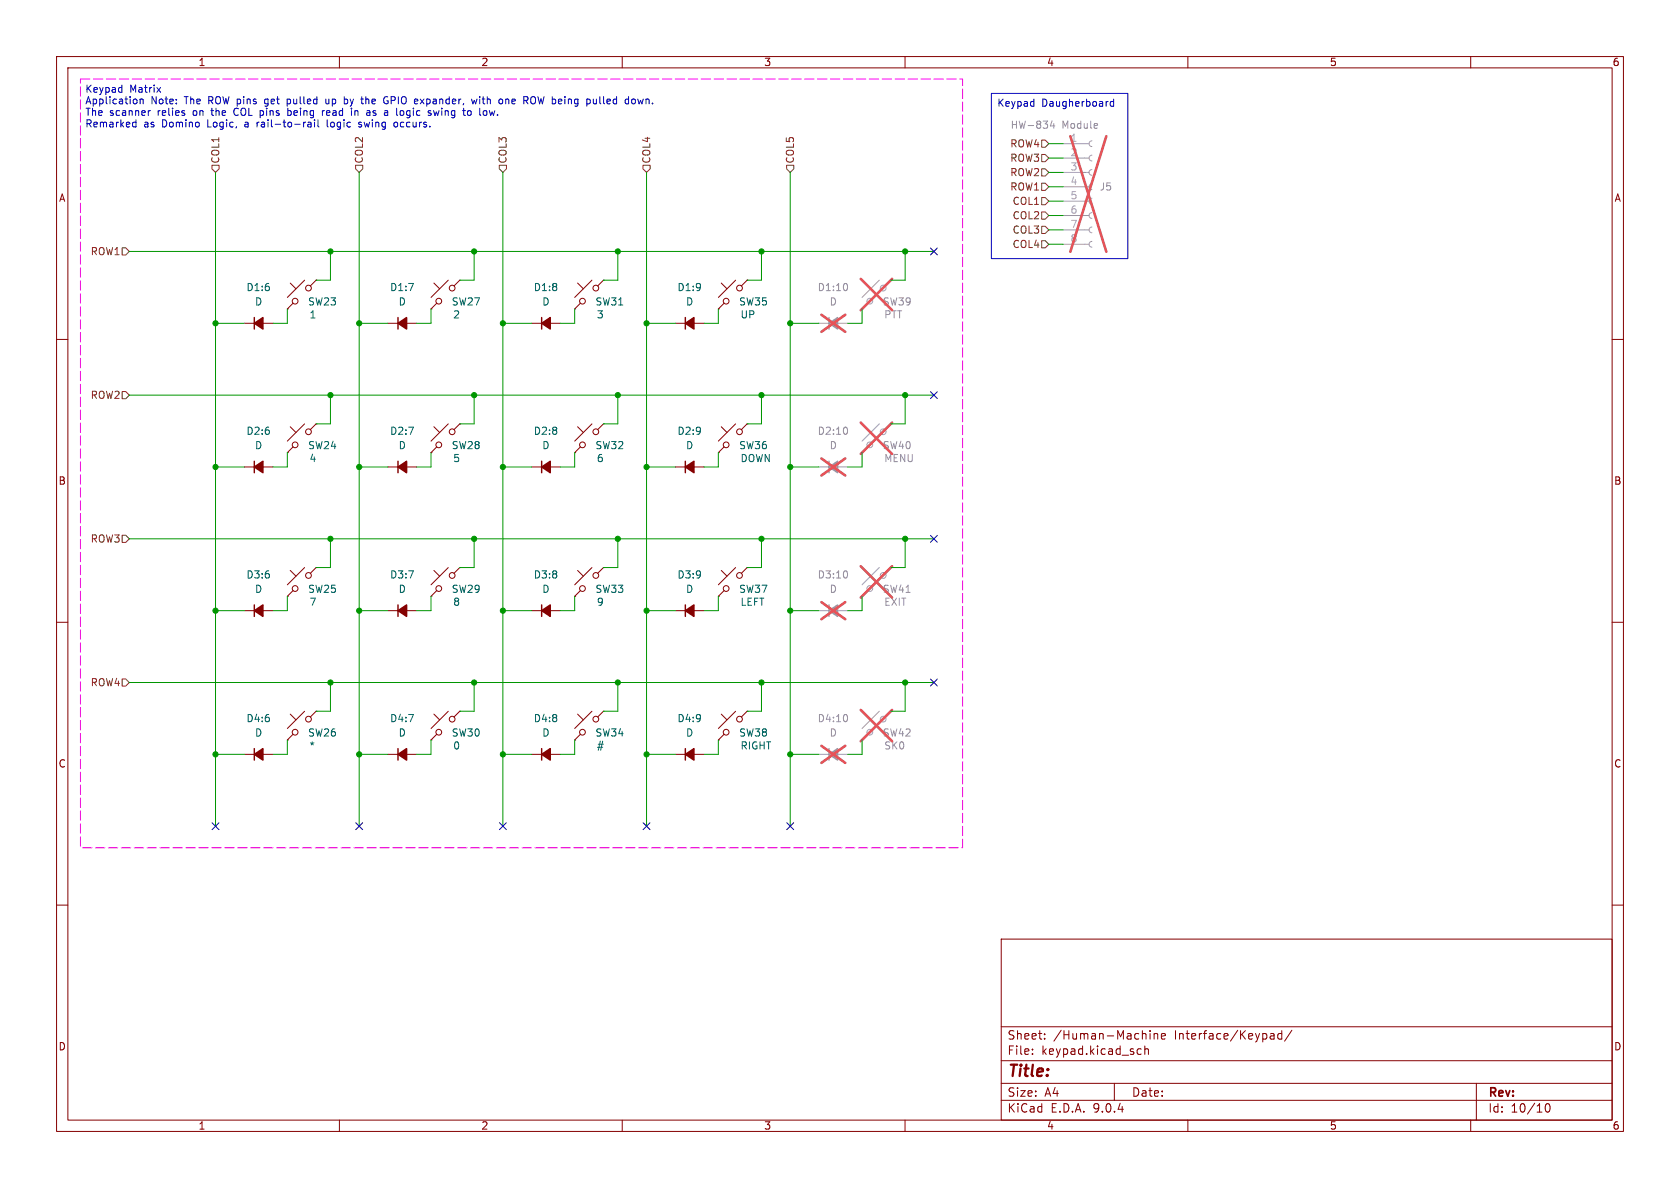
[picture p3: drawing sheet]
<svg xmlns="http://www.w3.org/2000/svg" width="297mm" height="210mm" viewBox="0 0 297 210" stroke-linecap="round" stroke-linejoin="round" font-family="sans-serif">
<g fill="none" stroke="#840000" stroke-width=".18">
<path d="M10 10h277v190h-277zM12 12h273v186h-273zM60 10v2M110 10v2M160 10v2M210 10v2M260 10v2M43.2 57.2h5.1M50.8 54.6h.1M51.3 50l1 1.1M51.8 53.6l-1 1M53.8 49.5l-3 3.1"/>
<path d="M55.9 49.5l-1 1M55.9 49.5h.1M68.6 57.2h5.1M76.2 54.6h.1M76.7 50l1 1.1M77.2 53.6l-1 1M79.2 49.5l-3 3.1M81.3 49.5l-1 1M81.3 49.5h.1M94 57.2h5.1M101.6 54.6h.1M102.1 50l1 1.1"/>
<path d="M102.6 53.6l-1 1M104.6 49.5l-3 3.1M106.7 49.5l-1 1M106.7 49.5h.1M119.4 57.2h5.1M127 54.6h.1M127.5 50l1 1.1M128 53.6l-1 1M130 49.5l-3 3.1M132.1 49.5l-1 1M132.1 49.5h.1M10 60h2"/>
<path d="M51.3 75.4l1 1.1M51.8 79l-1 1M53.8 74.9l-3 3.1M55.9 74.9l-1 1M55.9 74.9h.1M76.7 75.4l1 1.1M77.2 79l-1 1M79.2 74.9l-3 3.1M81.3 74.9l-1 1M81.3 74.9h.1M102.1 75.4l1 1.1M102.6 79l-1 1"/>
<path d="M104.6 74.9l-3 3.1M106.7 74.9l-1 1M106.7 74.9h.1M127.5 75.4l1 1.1M128 79l-1 1M130 74.9l-3 3.1M132.1 74.9l-1 1M132.1 74.9h.1M285 60h2M43.2 82.6h5.1M50.8 80h.1M68.6 82.6h5.1"/>
<path d="M76.2 80h.1M94 82.6h5.1M101.6 80h.1M119.4 82.6h5.1M127 80h.1M10 110h2M43.2 108h5.1M50.8 105.4h.1M51.3 100.8l1 1.1M51.8 104.4l-1 1M53.8 100.3l-3 3.1M55.9 100.3l-1 1"/>
<path d="M55.9 100.3h.1M68.6 108h5.1M76.2 105.4h.1M76.7 100.8l1 1.1M77.2 104.4l-1 1M79.2 100.3l-3 3.1M81.3 100.3l-1 1M81.3 100.3h.1M94 108h5.1M101.6 105.4h.1M102.1 100.8l1 1.1M102.6 104.4l-1 1"/>
<path d="M104.6 100.3l-3 3.1M106.7 100.3l-1 1M106.7 100.3h.1M119.4 108h5.1M127 105.4h.1M127.5 100.8l1 1.1M128 104.4l-1 1M130 100.3l-3 3.1M132.1 100.3l-1 1M132.1 100.3h.1M285 110h2M43.2 133.4h5.1"/>
<path d="M50.8 130.8h.1M51.3 126.2l1 1.1M51.8 129.8l-1 1M53.8 125.7l-3 3.1M55.9 125.7l-1 1M55.9 125.7h.1M68.6 133.4h5.1M76.2 130.8h.1M76.7 126.2l1 1.1M77.2 129.8l-1 1M79.2 125.7l-3 3.1M81.3 125.7l-1 1"/>
<path d="M81.3 125.7h.1M94 133.4h5.1M101.6 130.8h.1M102.1 126.2l1 1.1M102.6 129.8l-1 1M104.6 125.7l-3 3.1M106.7 125.7l-1 1M106.7 125.7h.1M119.4 133.4h5.1M127 130.8h.1M127.5 126.2l1 1.1M128 129.8l-1 1"/>
<path d="M130 125.7l-3 3.1M132.1 125.7l-1 1M132.1 125.7h.1M10 160h2M177 166h108v32h-108zM285 160h2M60 198v2M110 198v2M160 198v2M177 194.5h108M177 191.5h108M177 187.5h108"/>
<path d="M177 181.5h108M182.5 186.3v.1M182.5 185.5v.1M184.7 183.6v.1M184.7 182.8v.1M197 191.5v3M201.2 186.3h.5M201.2 185.5h.5M202.4 185.5l.2-.1 .4 .1v.9M202.4 184.9v1.5M203.3 182.2v.1M203.3 182.7v1"/>
<path d="M204 182.7v1M204 182.8l.2-.1 .4 .1 .1 .9M205.3 183.2l.7-.1v-.3l-.5-.1-.2 .2 .1 .7h.6M210 198v2M224.7 182.7h.3l.2 .2v.8M225.2 183.6l-.5 .1M225.2 183.1h-.5M226.6 182.8l-.4-.1-.3 .3v.4l.1 .2h.6M226.6 182.2v1.5M228.4 182.1l-1.3 2M260 198v2M261 191.5v6.5"/>
<path d="M273.3 195.2l.2-.1a.81 .81 0 0 1 .6 .6 .81 .81 0 0 1-.3 .8l-.1 .1a.81 .81 0 0 1-.4-1.4z"/>
<circle cx="52.2" cy="53.2" r=".51"/>
<circle cx="54.5" cy="50.9" r=".51"/>
<circle cx="77.6" cy="53.2" r=".51"/>
<circle cx="79.9" cy="50.9" r=".51"/>
<circle cx="103" cy="53.2" r=".51"/>
<circle cx="105.3" cy="50.9" r=".51"/>
<circle cx="128.4" cy="53.2" r=".51"/>
<circle cx="130.7" cy="50.9" r=".51"/>
<circle cx="52.2" cy="78.6" r=".51"/>
<circle cx="54.5" cy="76.3" r=".51"/>
<circle cx="77.6" cy="78.6" r=".51"/>
<circle cx="79.9" cy="76.3" r=".51"/>
<circle cx="103" cy="78.6" r=".51"/>
<circle cx="105.3" cy="76.3" r=".51"/>
<circle cx="128.4" cy="78.6" r=".51"/>
<circle cx="130.7" cy="76.3" r=".51"/>
<circle cx="52.2" cy="104" r=".51"/>
<circle cx="54.5" cy="101.7" r=".51"/>
<circle cx="77.6" cy="104" r=".51"/>
<circle cx="79.9" cy="101.7" r=".51"/>
<circle cx="103" cy="104" r=".51"/>
<circle cx="105.3" cy="101.7" r=".51"/>
<circle cx="128.4" cy="104" r=".51"/>
<circle cx="130.7" cy="101.7" r=".51"/>
<circle cx="52.2" cy="129.4" r=".51"/>
<circle cx="54.5" cy="127.1" r=".51"/>
<circle cx="77.6" cy="129.4" r=".51"/>
<circle cx="79.9" cy="127.1" r=".51"/>
<circle cx="103" cy="129.4" r=".51"/>
<circle cx="105.3" cy="127.1" r=".51"/>
<circle cx="128.4" cy="129.4" r=".51"/>
<circle cx="130.7" cy="127.1" r=".51"/>
</g>
<g fill="none" stroke="#840000" stroke-width=".25">
<path d="M45 56.1v2.1M70.4 56.1v2.1M95.8 56.1v2.1M121.2 56.1v2.1M45 81.5v2.1M70.4 81.5v2.1M95.8 81.5v2.1M121.2 81.5v2.1M45 106.9v2.1M70.4 106.9v2.1M95.8 106.9v2.1M121.2 106.9v2.1"/>
<path d="M45 132.3v2.1M70.4 132.3v2.1M95.8 132.3v2.1M121.2 132.3v2.1"/>
</g>
<g fill="#840000" stroke="#840000" stroke-width=".25">
<path d="M70.4 82.6l1.5-1.1v2.1z"/>
<path d="M70.4 133.4l1.5-1.1v2.1z"/>
<path d="M95.8 82.6l1.5-1.1v2.1z"/>
<path d="M95.8 108l1.5-1.1v2.1z"/>
<path d="M121.2 108l1.5-1.1v2.1z"/>
<path d="M45 57.2l1.5-1.1v2.1z"/>
<path d="M45 82.6l1.5-1.1v2.1z"/>
<path d="M70.4 57.2l1.5-1.1v2.1z"/>
<path d="M121.2 82.6l1.5-1.1v2.1z"/>
<path d="M70.4 108l1.5-1.1v2.1z"/>
<path d="M95.8 57.2l1.5-1.1v2.1z"/>
<path d="M45 108l1.5-1.1v2.1z"/>
<path d="M121.2 57.2l1.5-1.1v2.1z"/>
<path d="M121.2 133.4l1.5-1.1v2.1z"/>
<path d="M45 133.4l1.5-1.1v2.1z"/>
<path d="M95.8 133.4l1.5-1.1v2.1z"/>
</g>
<g fill="none" stroke="#a1a1a1" stroke-width=".18">
<path d="M188 25.4h4.5M188 27.9h4.5M188 30.5h4.5M188 33h4.5M188 35.6h4.5M188 38.1h4.5M193 24.9l-.3 .1-.2 .4 .2 .4 .3 .1M193 27.4l-.3 .2-.2 .3 .2 .4 .3 .1M193 30l-.3 .1-.2 .4 .2 .3 .3 .2M193 32.5l-.3 .2-.2 .3 .2 .4 .3 .1M193 35.1l-.3 .1-.2 .4 .2 .3 .3 .2M193 37.6l-.3 .1-.2 .4 .2 .4 .3 .1"/>
<path d="M144.8 57.2h5.1M152.4 54.6h.1M152.9 50l1 1.1M153.4 53.6l-1 1M155.4 49.5l-3 3.1M157.5 49.5l-1 1M157.5 49.5h.1M188 40.6h4.5M188 43.2h4.5M193 40.1l-.3 .2-.2 .3 .2 .4 .3 .1M193 42.7l-.3 .1-.2 .4 .2 .3 .3 .2M152.9 75.4l1 1.1"/>
<path d="M153.4 79l-1 1M155.4 74.9l-3 3.1M157.5 74.9l-1 1M157.5 74.9h.1M144.8 82.6h5.1M152.4 80h.1M144.8 108h5.1M152.4 105.4h.1M152.9 100.8l1 1.1M153.4 104.4l-1 1M155.4 100.3l-3 3.1M157.5 100.3l-1 1"/>
<path d="M157.5 100.3h.1M144.8 133.4h5.1M152.4 130.8h.1M152.9 126.2l1 1.1M153.4 129.8l-1 1M155.4 125.7l-3 3.1M157.5 125.7l-1 1M157.5 125.7h.1"/>
<circle cx="153.8" cy="53.2" r=".51"/>
<circle cx="156.1" cy="50.9" r=".51"/>
<circle cx="153.8" cy="78.6" r=".51"/>
<circle cx="156.1" cy="76.3" r=".51"/>
<circle cx="153.8" cy="104" r=".51"/>
<circle cx="156.1" cy="101.7" r=".51"/>
<circle cx="153.8" cy="129.4" r=".51"/>
<circle cx="156.1" cy="127.1" r=".51"/>
</g>
<g fill="none" stroke="#e65255" stroke-width=".46">
<path d="M189.2 24.1l6.4 20.4M195.6 24.1l-6.4 20.4M145.2 55.6l4.2 3.1M149.4 55.6l-4.2 3.1M152.2 49.3l5.5 5.5M157.7 49.3l-5.5 5.5M152.2 74.7l5.5 5.5M157.7 74.7l-5.5 5.5M145.2 81l4.2 3.1M149.4 81l-4.2 3.1M145.2 106.4l4.2 3.1M149.4 106.4l-4.2 3.1"/>
<path d="M152.2 100.1l5.5 5.5M157.7 100.1l-5.5 5.5M145.2 131.8l4.2 3.1M149.4 131.8l-4.2 3.1M152.2 125.5l5.5 5.5M157.7 125.5l-5.5 5.5"/>
</g>
<path d="M146.6 56.1v2.1M146.6 81.5v2.1M146.6 106.9v2.1M146.6 132.3v2.1" fill="none" stroke="#a1a1a1" stroke-width=".25"/>
<g fill="#a1a1a1" stroke="#a1a1a1" stroke-width=".25">
<path d="M146.6 108l1.5-1.1v2.1z"/>
<path d="M146.6 82.6l1.5-1.1v2.1z"/>
<path d="M146.6 57.2l1.5-1.1v2.1z"/>
<path d="M146.6 133.4l1.5-1.1v2.1z"/>
</g>
<path d="M186 21.3l-.3 1h.8M186.3 21.8v.9M149.7 50.2l.1 .4-.1 .7M149.7 75.6l.1 .4-.1 .7M149.7 101l.1 .4-.1 .7M149.7 126.4l.1 .4-.1 .7" fill="none" stroke="#989898" stroke-width=".18"/>
<g fill="none" stroke="#725600" stroke-width=".18">
<path d="M37.5 29.2h1.2v.6l-.6 .7-.6-.7zM62.9 29.2h1.2v.6l-.6 .7-.6-.7zM88.3 29.2h1.2v.6l-.6 .7-.6-.7zM113.7 29.2h1.2v.6l-.6 .7-.6-.7zM139.1 29.2h1.2v.6l-.6 .7-.6-.7zM184.1 34.9h.7l.6 .7-.6 .6h-.7zM184.1 37.5h.7l.6 .6-.6 .6h-.7zM184.1 32.4h.7l.6 .6-.6 .7h-.7zM184.1 24.8h.7l.6 .6-.6 .6h-.7zM184.1 29.8h.7l.6 .7-.6 .6h-.7zM184.1 27.3h.7l.6 .6-.6 .7h-.7zM21.6 43.8h.6l.7 .7-.7 .6h-.6z"/>
<path d="M184.1 40h.7l.6 .6-.6 .7h-.7zM184.1 42.5h.7l.6 .7-.6 .6h-.7zM21.6 69.2h.6l.7 .7-.7 .6h-.6zM21.6 94.6h.6l.7 .7-.7 .6h-.6zM21.6 120h.6l.7 .7-.7 .6h-.6z"/>
</g>
<g fill="none" stroke="#009600" stroke-width=".18">
<path d="M38.1 30.5v115.6M63.5 30.5v115.6M88.9 30.5v115.6M114.3 30.5v115.6M139.7 30.5v115.6M185.4 35.6h2.6M185.4 30.5h2.6M185.4 33h2.6M185.4 38.1h2.6M185.4 27.9h2.6M185.4 25.4h2.6M22.9 44.5h142.2"/>
<path d="M38.1 57.2h5.1M50.8 54.6v2.6h-2.5M58.4 44.5v5h-2.5M63.5 57.2h5.1M76.2 54.6v2.6h-2.5M83.8 44.5v5h-2.5M88.9 57.2h5.1M101.6 54.6v2.6h-2.5M109.2 44.5v5h-2.5M114.3 57.2h5.1M127 54.6v2.6h-2.5M134.6 44.5v5h-2.5"/>
<path d="M139.7 57.2h5.1M152.4 54.6v2.6h-2.5M160 44.5v5h-2.5M185.4 40.6h2.6M185.4 43.2h2.6M22.9 69.9h142.2M58.4 69.9v5h-2.5M83.8 69.9v5h-2.5M109.2 69.9v5h-2.5M134.6 69.9v5h-2.5M160 69.9v5h-2.5M22.9 95.3h142.2"/>
<path d="M38.1 82.6h5.1M50.8 80v2.6h-2.5M58.4 95.3v5h-2.5M63.5 82.6h5.1M76.2 80v2.6h-2.5M83.8 95.3v5h-2.5M88.9 82.6h5.1M101.6 80v2.6h-2.5M109.2 95.3v5h-2.5M114.3 82.6h5.1M127 80v2.6h-2.5M134.6 95.3v5h-2.5"/>
<path d="M139.7 82.6h5.1M152.4 80v2.6h-2.5M160 95.3v5h-2.5M38.1 108h5.1M50.8 105.4v2.6h-2.5M63.5 108h5.1M76.2 105.4v2.6h-2.5M88.9 108h5.1M101.6 105.4v2.6h-2.5M114.3 108h5.1M127 105.4v2.6h-2.5M139.7 108h5.1"/>
<path d="M152.4 105.4v2.6h-2.5M22.9 120.7h142.2M38.1 133.4h5.1M50.8 130.8v2.6h-2.5M58.4 120.7v5h-2.5M63.5 133.4h5.1M76.2 130.8v2.6h-2.5M83.8 120.7v5h-2.5M88.9 133.4h5.1M101.6 130.8v2.6h-2.5M109.2 120.7v5h-2.5M114.3 133.4h5.1"/>
<path d="M127 130.8v2.6h-2.5M134.6 120.7v5h-2.5M139.7 133.4h5.1M152.4 130.8v2.6h-2.5M160 120.7v5h-2.5"/>
</g>
<g fill="none" stroke="#000084" stroke-width=".18">
<path d="M164.5 43.8l1.2 1.3M165.7 43.8l-1.2 1.3M164.5 69.2l1.2 1.3M165.7 69.2l-1.2 1.3M164.5 94.6l1.2 1.3M165.7 94.6l-1.2 1.3M164.5 120l1.2 1.3M165.7 120l-1.2 1.3M37.5 145.4l1.2 1.3M38.7 145.4l-1.2 1.3M62.9 145.4l1.2 1.3M64.1 145.4l-1.2 1.3"/>
<path d="M88.3 145.4l1.2 1.3M89.5 145.4l-1.2 1.3M113.7 145.4l1.2 1.3M114.9 145.4l-1.2 1.3M139.1 145.4l1.2 1.3M140.3 145.4l-1.2 1.3"/>
</g>
<g fill="none" stroke="#0000c2" stroke-width=".18">
<path d="M21.4 15.5h.2M21.6 15v1.3M21.6 16.3h-.2M24.1 17.6l.1 .2-.1 .5M24.8 17.6l.1-.1 .3 .1 .1 .8M24.8 17.5v.9M26.6 19.6l-.4 .2M27.7 15.5l.7 .8M28.4 15.5l-.7 .8M41.4 19.4l-.1 .5 .3 .4M46.8 18.7l.2 .1M47 17.5l-.2 .3v.3l.2 .3"/>
<path d="M50.8 17.5v1.3M50.8 18.3l.3 .1M50.9 19.1v1.3M51.1 17.5l-.3 .1M51.3 19.6h-.4M51.4 19.6v.1M57 19.6v.8M57.4 19.6l-.4 .2M57.6 17.5l.1 .8 .3 .1 .1-.2M57.8 19.6v.7M58.3 19.9l-.6 .1M61 17.5l.3 .1 .2 .2-.1 .4-.4 .2"/>
<path d="M62.7 19.6v.8M62.8 19.6l-.1 .1M64.7 17.1v1.3M64.9 17.5l-.2 .1M68.2 17.1h.3M68.4 17.8h.2v.4l-.2 .2M76.7 19.6l.2 .8 .2-.6 .3 .6 .2-.8M83.2 19.6l.1 .6-.1 .1-.3 .1M83.4 17.5l.2 .9 .2-.6 .3 .6 .2-.9M84.8 17.1v.1M84.8 17.5v.9M86.5 19.6l.2 .8 .3-.6"/>
<path d="M89.4 17.6l.4-.1 .2 .2M89.4 17.5v.9M93.9 18.2l.2 .2 .5-.2M93.9 17.3l.2-.2 .5 .2M105.4 18.2l-.3 .2M105.4 17.5v.9M106 17.1l.1 1.2M111.8 17.6l.3-.1 .2 .3v.4l-.2 .2-.3-.1M112.8 17.5l.2 .9 .2-.6M175.3 16.5h24.1v29.2h-24.1zM182.7 17.9l.1 .1M182.8 17.5v1.3"/>
<path d="M182.8 18.7l-.1 .1M196.9 17.5v1.3M196.9 18l-.4-.1-.2 .3 .1 .5h.5M23.6 22.4h.4M23.6 21.7h.4M24 21.2v1.2M45.4 21.6v.8M45.6 21.7l-.2 .1M51.4 20.3l-.1 .1-.4-.1M54.9 21.7l.1 .7M55 21.9l-.4 .1-.2 .1 .2 .3h.4M55.6 21.6v.8"/>
<path d="M56.2 21.2v1.1l.2 .1M57.8 21.2v1.1l.2 .1M63.9 21.7l-.3-.1-.2 .2 .6 .4M64 22.3l-.2 .1h-.4M69.7 21.7l.2-.1 .3 .1 .1 .5-.1 .2h-.3l-.2-.1z"/>
</g>
<path d="M14.2 14h156v135.9h-156z" fill="none" stroke="#f0f" stroke-width=".18" stroke-dasharray="1.7 .6"/>
<g fill="#009600" stroke="#009600" stroke-width=".18">
<circle cx="63.5" cy="133.4" r=".46"/>
<circle cx="58.4" cy="120.7" r=".46"/>
<circle cx="38.1" cy="133.4" r=".46"/>
<circle cx="38.1" cy="108" r=".46"/>
<circle cx="58.4" cy="95.3" r=".46"/>
<circle cx="63.5" cy="108" r=".46"/>
<circle cx="38.1" cy="57.2" r=".46"/>
<circle cx="58.4" cy="44.5" r=".46"/>
<circle cx="88.9" cy="133.4" r=".46"/>
<circle cx="88.9" cy="108" r=".46"/>
<circle cx="38.1" cy="82.6" r=".46"/>
<circle cx="58.4" cy="69.9" r=".46"/>
<circle cx="83.8" cy="69.9" r=".46"/>
<circle cx="63.5" cy="82.6" r=".46"/>
<circle cx="83.8" cy="95.3" r=".46"/>
<circle cx="63.5" cy="57.2" r=".46"/>
<circle cx="160" cy="95.3" r=".46"/>
<circle cx="160" cy="69.9" r=".46"/>
<circle cx="160" cy="120.7" r=".46"/>
<circle cx="134.6" cy="69.9" r=".46"/>
<circle cx="139.7" cy="57.2" r=".46"/>
<circle cx="83.8" cy="44.5" r=".46"/>
<circle cx="88.9" cy="57.2" r=".46"/>
<circle cx="88.9" cy="82.6" r=".46"/>
<circle cx="109.2" cy="69.9" r=".46"/>
<circle cx="134.6" cy="44.5" r=".46"/>
<circle cx="114.3" cy="133.4" r=".46"/>
<circle cx="83.8" cy="120.7" r=".46"/>
<circle cx="139.7" cy="133.4" r=".46"/>
<circle cx="134.6" cy="120.7" r=".46"/>
<circle cx="139.7" cy="108" r=".46"/>
<circle cx="134.6" cy="95.3" r=".46"/>
<circle cx="114.3" cy="82.6" r=".46"/>
<circle cx="109.2" cy="95.3" r=".46"/>
<circle cx="139.7" cy="82.6" r=".46"/>
<circle cx="109.2" cy="120.7" r=".46"/>
<circle cx="114.3" cy="108" r=".46"/>
<circle cx="114.3" cy="57.2" r=".46"/>
<circle cx="109.2" cy="44.5" r=".46"/>
<circle cx="160" cy="44.5" r=".46"/>
</g>
<text font-size="2.8" fill="#840000" x="178" y="190.9">Title:</text>
<g font-size="2.1" fill="#840000">
<text x="178" y="184">Sheet:</text>
<text x="186.2" y="184">/Human-Machine</text>
<text x="207.7" y="184">Interface/Keypad/</text>
<text x="178" y="186.7">File:</text>
<text x="184.1" y="186.7">keypad.kicad_sch</text>
<text x="178" y="196.9">KiCad</text>
<text x="178" y="194.1">Size:</text>
<text x="184.7" y="194.1">A4</text>
<text x="185.7" y="196.9">E.D.A.</text>
<text x="193.3" y="196.9">9.0.4</text>
<text x="200" y="194.1">Date:</text>
<text x="263" y="194.3">Rev:</text>
<text x="263" y="196.9">Id:</text>
<text x="267.1" y="196.9">10/10</text>
</g>
<g font-size="1.8" fill="#840000">
<text x="35" y="11.9">1</text>
<text x="85" y="11.9">2</text>
<text x="135" y="11.9">3</text>
<text x="185" y="11.9">4</text>
<text x="235" y="11.9">5</text>
<text x="285" y="11.9">6</text>
<text x="10.3" y="35.9">A</text>
<text x="285.3" y="35.9">A</text>
<text x="10.3" y="85.9">B</text>
<text x="285.3" y="85.9">B</text>
<text x="10.3" y="135.9">C</text>
<text x="285.3" y="135.9">C</text>
<text x="10.3" y="185.9">D</text>
<text x="285.3" y="185.9">D</text>
<text x="35" y="199.9">1</text>
<text x="85" y="199.9">2</text>
<text x="135" y="199.9">3</text>
<text x="185" y="199.9">4</text>
<text x="235" y="199.9">5</text>
<text x="285" y="199.9">6</text>
</g>
<g font-size="1.8" fill="#0000c2">
<text x="15" y="16.6">Keypad</text>
<text x="22.9" y="16.6">Matrix</text>
<text x="15" y="18.6">Application</text>
<text x="15" y="20.7">The</text>
<text x="15" y="22.7">Remarked</text>
<text x="19.4" y="20.7">scanner</text>
<text x="25.4" y="22.7">as</text>
<text x="26.7" y="18.6">Note:</text>
<text x="28" y="20.7">relies</text>
<text x="28.8" y="22.7">Domino</text>
<text x="32.7" y="18.6">The</text>
<text x="34.4" y="20.7">on</text>
<text x="36.9" y="22.7">Logic,</text>
<text x="37.1" y="18.6">ROW pins</text>
<text x="37.9" y="20.7">the</text>
<text x="42" y="20.7">COL pins</text>
<text x="43.7" y="22.7">a</text>
<text x="46.1" y="22.7">rail-to-rail</text>
<text x="47.4" y="18.6">get</text>
<text x="51.6" y="18.6">pulled</text>
<text x="51.9" y="20.7">being</text>
<text x="58.2" y="20.7">read</text>
<text x="58.6" y="18.6">up</text>
<text x="58.7" y="22.7">logic</text>
<text x="62.1" y="18.6">by</text>
<text x="63.6" y="20.7">in</text>
<text x="64.5" y="22.7">swing</text>
<text x="65.4" y="18.6">the</text>
<text x="66.5" y="20.7">as</text>
<text x="69.5" y="18.6">GPIO expander,</text>
<text x="69.8" y="20.7">a</text>
<text x="70.9" y="22.7">occurs.</text>
<text x="72.2" y="20.7">logic</text>
<text x="78" y="20.7">swing</text>
<text x="84.4" y="20.7">to</text>
<text x="85.5" y="18.6">with</text>
<text x="87.5" y="20.7">low.</text>
<text x="90.5" y="18.6">one</text>
<text x="95.1" y="18.6">ROW being</text>
<text x="106.6" y="18.6">pulled</text>
<text x="113.6" y="18.6">down.</text>
<text x="176.2" y="19.2">Keypad</text>
<text x="184.2" y="19.2">Daugherboard</text>
</g>
<g font-size="1.8" fill="#989898">
<text x="178.6" y="23">HW-834</text>
<text x="187.7" y="23">Module</text>
<text x="194.3" y="33.9">J5</text>
<text x="144.5" y="51.7">D1:10</text>
<text x="146.6" y="54.2">D</text>
<text x="156" y="54.2">SW39</text>
<text x="156.2" y="56.5">PTT</text>
<text x="144.5" y="77.1">D2:10</text>
<text x="146.6" y="79.6">D</text>
<text x="156" y="79.6">SW40</text>
<text x="156.2" y="81.9">MENU</text>
<text x="144.5" y="102.5">D3:10</text>
<text x="146.6" y="105">D</text>
<text x="156" y="105">SW41</text>
<text x="156.2" y="107.3">EXIT</text>
<text x="144.5" y="127.9">D4:10</text>
<text x="146.6" y="130.4">D</text>
<text x="156" y="130.4">SW42</text>
<text x="156.2" y="132.7">SK0</text>
</g>
<g font-size="1.8" fill="#725600">
<text x="39" y="29" transform="rotate(-90 39 29)">COL1</text>
<text x="64.4" y="29" transform="rotate(-90 64.4 29)">COL2</text>
<text x="89.8" y="29" transform="rotate(-90 89.8 29)">COL3</text>
<text x="115.2" y="29" transform="rotate(-90 115.2 29)">COL4</text>
<text x="140.6" y="29" transform="rotate(-90 140.6 29)">COL5</text>
<text x="178.5" y="26.3">ROW4</text>
<text x="178.5" y="28.8">ROW3</text>
<text x="178.5" y="33.9">ROW1</text>
<text x="178.5" y="31.3">ROW2</text>
<text x="178.9" y="41.5">COL3</text>
<text x="178.9" y="36.4">COL1</text>
<text x="178.9" y="39">COL2</text>
<text x="15.9" y="45.3">ROW1</text>
<text x="178.9" y="44">COL4</text>
<text x="15.9" y="70.7">ROW2</text>
<text x="15.9" y="96.1">ROW3</text>
<text x="15.9" y="121.5">ROW4</text>
</g>
<g font-size="1.8" fill="#aaa">
<text x="189.2" y="25.1">1</text>
<text x="189.2" y="27.7">2</text>
<text x="189.2" y="30.2">3</text>
<text x="189.2" y="32.8">4</text>
<text x="189.2" y="35.3">5</text>
<text x="189.2" y="37.8">6</text>
<text x="189.2" y="40.4">7</text>
<text x="189.2" y="42.9">8</text>
</g>
<g font-size="1.8" fill="#006464">
<text x="43.5" y="51.7">D1:6</text>
<text x="68.9" y="51.7">D1:7</text>
<text x="94.3" y="51.7">D1:8</text>
<text x="119.7" y="51.7">D1:9</text>
<text x="45" y="54.2">D</text>
<text x="54.4" y="54.2">SW23</text>
<text x="54.6" y="56.5">1</text>
<text x="70.4" y="54.2">D</text>
<text x="79.8" y="54.2">SW27</text>
<text x="80" y="56.5">2</text>
<text x="95.8" y="54.2">D</text>
<text x="105.2" y="54.2">SW31</text>
<text x="105.4" y="56.5">3</text>
<text x="121.2" y="54.2">D</text>
<text x="130.6" y="54.2">SW35</text>
<text x="130.8" y="56.5">UP</text>
<text x="43.5" y="77.1">D2:6</text>
<text x="68.9" y="77.1">D2:7</text>
<text x="94.3" y="77.1">D2:8</text>
<text x="119.7" y="77.1">D2:9</text>
<text x="45" y="79.6">D</text>
<text x="54.4" y="79.6">SW24</text>
<text x="54.6" y="81.9">4</text>
<text x="70.4" y="79.6">D</text>
<text x="79.8" y="79.6">SW28</text>
<text x="80" y="81.9">5</text>
<text x="95.8" y="79.6">D</text>
<text x="105.2" y="79.6">SW32</text>
<text x="105.4" y="81.9">6</text>
<text x="121.2" y="79.6">D</text>
<text x="130.6" y="79.6">SW36</text>
<text x="130.8" y="81.9">DOWN</text>
<text x="43.5" y="102.5">D3:6</text>
<text x="45" y="105">D</text>
<text x="54.4" y="105">SW25</text>
<text x="54.6" y="107.3">7</text>
<text x="68.9" y="102.5">D3:7</text>
<text x="70.4" y="105">D</text>
<text x="79.8" y="105">SW29</text>
<text x="80" y="107.3">8</text>
<text x="94.3" y="102.5">D3:8</text>
<text x="95.8" y="105">D</text>
<text x="105.2" y="105">SW33</text>
<text x="105.4" y="107.3">9</text>
<text x="119.7" y="102.5">D3:9</text>
<text x="121.2" y="105">D</text>
<text x="130.6" y="105">SW37</text>
<text x="130.8" y="107.3">LEFT</text>
<text x="43.5" y="127.9">D4:6</text>
<text x="45" y="130.4">D</text>
<text x="54.4" y="130.4">SW26</text>
<text x="68.9" y="127.9">D4:7</text>
<text x="70.4" y="130.4">D</text>
<text x="79.8" y="130.4">SW30</text>
<text x="94.3" y="127.9">D4:8</text>
<text x="95.8" y="130.4">D</text>
<text x="105.2" y="130.4">SW34</text>
<text x="119.7" y="127.9">D4:9</text>
<text x="121.2" y="130.4">D</text>
<text x="130.6" y="130.4">SW38</text>
<text x="54.6" y="132.7">*</text>
<text x="80" y="132.7">0</text>
<text x="105.4" y="132.7">#</text>
<text x="130.8" y="132.7">RIGHT</text>
</g>
</svg>
